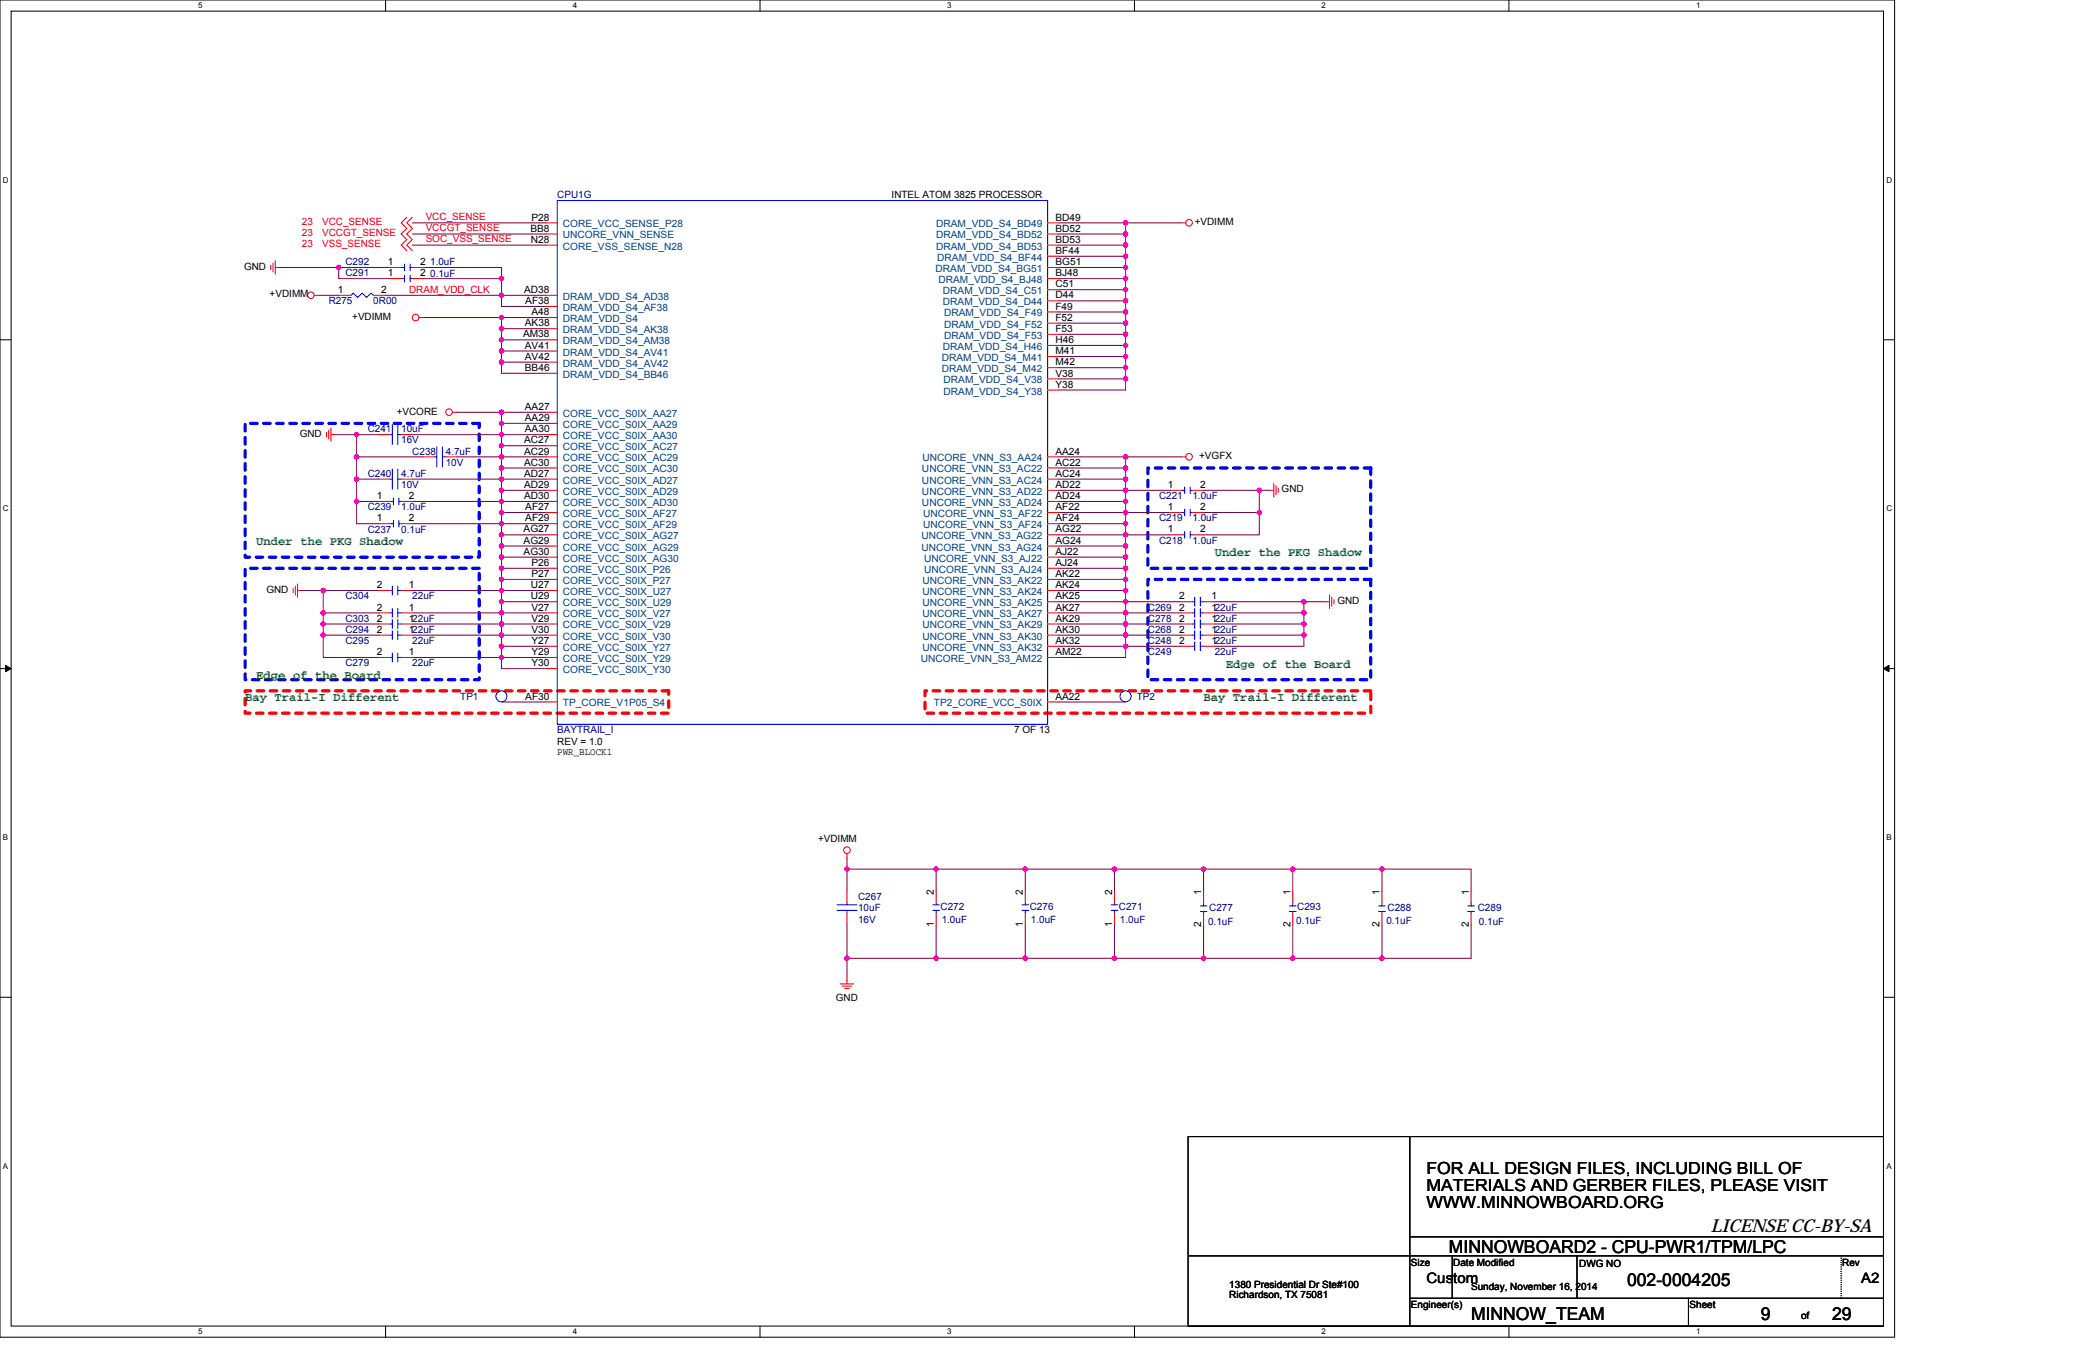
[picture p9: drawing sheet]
<svg xmlns="http://www.w3.org/2000/svg" width="432mm" height="279mm" viewBox="0 0 432 279" stroke-linecap="round" stroke-linejoin="round" font-family="sans-serif">
<path d="M0 0h392.9v277.4h-392.9zM2.3 2.3h388.3v272.8h-388.3z" fill="none" stroke="#000" stroke-width=".21"/>
<g fill="#fff">
<path d="M41.1 .3h.9v1.8h-.9z"/>
<path d="M41.1 275.3h.9v1.9h-.9z"/>
</g>
<path d="M80 0v2.3M80 275.1v2.3" fill="none" stroke="#000" stroke-width=".21"/>
<g fill="#fff">
<path d="M118.8 .3h.9v1.8h-.9z"/>
<path d="M118.8 275.3h.9v1.9h-.9z"/>
</g>
<path d="M157.6 0v2.3M157.6 275.1v2.3" fill="none" stroke="#000" stroke-width=".21"/>
<g fill="#fff">
<path d="M196.4 .3h1v1.8h-1z"/>
<path d="M196.4 275.3h1v1.9h-1z"/>
</g>
<path d="M235.3 0v2.3M235.3 275.1v2.3" fill="none" stroke="#000" stroke-width=".21"/>
<g fill="#fff">
<path d="M274.1 .3h.9v1.8h-.9z"/>
<path d="M274.1 275.3h.9v1.9h-.9z"/>
</g>
<path d="M312.9 0v2.3M312.9 275.1v2.3" fill="none" stroke="#000" stroke-width=".21"/>
<g fill="#fff">
<path d="M351.8 .3h.9v1.8h-.9z"/>
<path d="M351.8 275.3h.9v1.9h-.9z"/>
<path d="M.6 36.4h1.2v1.8h-1.2z"/>
<path d="M391.2 36.4h1.2v1.8h-1.2z"/>
<path d="M.6 104.6h1.2v1.8h-1.2z"/>
<path d="M391.2 104.6h1.2v1.8h-1.2z"/>
</g>
<path d="M0 70.5h2.3M390.6 70.5h2.3" fill="none" stroke="#000" stroke-width=".21"/>
<g fill="#fff">
<path d="M.6 172.8h1.1v1.8h-1.1z"/>
<path d="M391.2 172.8h1.1v1.8h-1.1z"/>
</g>
<path d="M0 138.7h2.3M390.6 138.7h2.3" fill="none" stroke="#000" stroke-width=".21"/>
<path d="M1.2 138l1.1 .7-1.1 .6zM390.6 138.7l1.2-.7v1.3z" fill="#000" stroke="#000" stroke-width=".21"/>
<g fill="#fff">
<path d="M.6 240.9h1.1v1.9h-1.1z"/>
<path d="M391.2 240.9h1.1v1.9h-1.1z"/>
</g>
<path d="M0 206.9h2.3M390.6 206.9h2.3M246.4 235.8h144.2v39.3h-144.2zM292.4 235.8v39.3M292.4 256.6h98.2M246.6 260.5h144M292.4 269.3h98.2M301.2 260.5v8.8M327.1 260.5v8.8M350.2 269.3v5.8" fill="none" stroke="#000" stroke-width=".21"/>
<path d="M50.8 87.8h48.6v27.8h-48.6zM238.1 97.1h46.2v20.8h-46.2zM50.8 117.9h48.6v23.1h-48.6zM238.1 120.2h46.2v20.8h-46.2z" fill="none" stroke="#00f" stroke-width=".68" stroke-dasharray="1.4 1.4"/>
<path d="M50.8 143.3h87.9v4.6h-87.9zM191.8 143.3h92.5v4.6h-92.5z" fill="none" stroke="#f00" stroke-width=".68" stroke-dasharray="1.4 1.4"/>
<g fill="none" stroke="#800040" stroke-width=".21">
<path d="M57.8 55.5h12.5M70.3 55.5v2.3h10.6M70.3 55.5h10.6M85.5 46.2h27.8M85.5 48.5h27.8M85.5 50.8h27.8M87.8 57.8h16.2v5.8h9.3M87.8 55.5h16.2v2.3M219.6 46.2h13.8M219.6 48.5h13.8M219.6 57.8h13.8M219.6 53.1h13.8"/>
<path d="M219.6 55.5h13.8M219.6 50.8h13.8M233.4 46.2v2.3M233.4 57.8v2.3M233.4 53.1v2.4M233.4 50.8v2.3M233.4 48.5v2.3M233.4 55.5v2.3M233.4 46.2h11.6M66.1 61.3h4.4M79.7 61.3h33.6M87.8 65.9h16.2"/>
<path d="M104 75.1v2.3h9.3M104 68.2v2.3M104 65.9v2.3M104 70.5v2.3M104 72.8v2.3M104 72.8h9.3M104 75.1h9.3M104 68.2h9.3M104 70.5h9.3M104 65.9h9.3M219.6 69.3h13.8M219.6 71.6h13.8"/>
<path d="M219.6 60.1h13.8M219.6 67h13.8M219.6 76.3h13.8M219.6 78.6h13.8M219.6 64.7h13.8M219.6 74h13.8M219.6 62.4h13.8M233.4 69.3v2.3M233.4 67v2.3M233.4 78.6v2.3h-13.8M233.4 64.7v2.3M233.4 74v2.3"/>
<path d="M233.4 62.4v2.3M233.4 71.6v2.4M233.4 60.1v2.3M233.4 76.3v2.3M69.3 90.1h4.7M74 90.1h4.6M74 99.4h4.6M74 90.1v4.7M74 94.8h13.8M74 99.4v4.6M74 94.8v4.6M85.5 90.1h18.5"/>
<path d="M85.5 99.4h18.5M94.8 94.8h9.2M94.8 85.5h9.2M104 85.5v2.3M104 99.4v2.3M104 94.8v2.3M104 97.1v2.3M104 87.8v2.3M104 92.5v2.3M104 90.1v2.4M104 85.5h9.3M104 87.8h9.3"/>
<path d="M104 99.4h9.3M104 94.8h9.3M104 97.1h9.3M104 90.1h9.3M104 92.5h9.3M219.6 94.8h13.8M219.6 97.1h13.8M219.6 99.4h13.8M233.4 94.8v2.3M233.4 97.1v2.3M233.4 99.4v2.3M233.4 94.8h11.6"/>
<path d="M74 104h4.6M74 104v4.6h4.6M85.5 104h18.5M85.5 108.6h18.5M104 106.3v2.3M104 110.9v2.4M104 101.7v2.3M104 117.9v2.3M104 115.6v2.3M104 108.6v2.3M104 113.3v2.3M104 104v2.3"/>
<path d="M104 106.3h9.3M104 108.6h9.3M104 110.9h9.3M104 113.3h9.3M104 101.7h9.3M104 104h9.3M104 117.9h9.3M104 115.6h9.3M219.6 113.3h13.8M219.6 108.6h13.8M219.6 117.9h13.8M219.6 115.6h13.8"/>
<path d="M219.6 104h13.8M219.6 106.3h13.8M219.6 101.7h13.8M233.4 108.6v4.7M233.4 117.9v2.3M233.4 115.6v2.3M233.4 104v2.3M233.4 101.7v2.3M233.4 106.3v2.3M233.4 113.3v2.3M233.4 101.7h9.3M233.4 106.3h9.3"/>
<path d="M242.7 110.9h-23.1M249.6 106.3h11.6M249.6 101.7h11.6M261.2 101.7h2.3M261.2 101.7v4.6M261.2 106.3v4.6h-11.6M62.4 122.5h4.6M67 122.5h11.6M67 127.1h11.6M67 131.7h11.6M67 129.4h11.6M67 131.7v4.7h11.6"/>
<path d="M67 129.4v2.3M67 122.5v4.6M67 127.1v2.3M85.5 129.4h18.5M85.5 136.4h18.5M85.5 122.5h18.5M85.5 127.1h18.5M85.5 131.7h18.5M104 127.1v2.3M104 136.4v2.3h9.3M104 124.8v2.3M104 122.5v2.3"/>
<path d="M104 131.7v2.3M104 120.2v2.3M104 129.4v2.3M104 134v2.4M104 136.4h9.3M104 127.1h9.3M104 129.4h9.3M104 134h9.3M104 124.8h9.3M104 122.5h9.3M104 120.2h9.3M104 131.7h9.3"/>
<path d="M219.6 120.2h13.8M219.6 127.1h13.8M219.6 129.4h13.8M219.6 124.8h13.8M219.6 134h13.8M219.6 122.5h13.8M219.6 131.7h13.8M233.4 127.1v2.3M233.4 124.8v2.3M233.4 134v2.4h-13.8M233.4 122.5v2.3M233.4 120.2v2.3"/>
<path d="M233.4 129.4v2.3M233.4 131.7v2.3M233.4 124.8h11.6M233.4 129.4h11.6M233.4 134h11.6M233.4 127.1h11.6M233.4 131.7h11.6M251.9 127.1h18.5M251.9 124.8h18.5M251.9 129.4h18.5M270.4 129.4v2.3h-18.5M270.4 127.1v2.3"/>
<path d="M270.4 131.7v2.3h-18.5M270.4 124.8v2.3M270.4 124.8h4.7M104 145.6h9.3M219.6 145.6h13.8M175.7 178v2.3M175.7 180.3v4.6M175.7 198.8v4.6M175.7 191.8v7M175.7 180.3h18.5M175.7 198.8h18.5M194.2 180.3v4.6"/>
<path d="M194.2 191.8v7M194.2 198.8h18.4M194.2 180.3h18.4M212.6 180.3v4.6M212.6 191.8v7M212.6 180.3h18.5M231.1 180.3v4.6M231.1 180.3h18.5M231.1 191.8v7h-18.5M231.1 198.8h18.5M249.6 180.3v4.6M249.6 191.8v7"/>
<path d="M249.6 180.3h18.5M249.6 198.8h18.5M268.1 180.3v4.6M268.1 191.8v7M268.1 198.8h18.5M268.1 180.3h18.5M286.6 180.3v4.6M286.6 180.3h18.5v4.6M286.6 191.8v7M305.1 191.8v7h-18.5"/>
</g>
<g fill="#f0f" stroke="#f0f" stroke-width=".21">
<circle cx="104" cy="68.2" r=".46"/>
<circle cx="104" cy="72.8" r=".45"/>
<circle cx="104" cy="70.5" r=".45"/>
<circle cx="104" cy="61.2" r=".45"/>
<circle cx="233.4" cy="71.6" r=".46"/>
<circle cx="233.4" cy="69.3" r=".46"/>
<circle cx="233.4" cy="53.1" r=".45"/>
<circle cx="233.4" cy="46.2" r=".46"/>
<circle cx="233.4" cy="48.5" r=".46"/>
<circle cx="233.4" cy="57.8" r=".46"/>
<circle cx="233.4" cy="60.1" r=".46"/>
<circle cx="233.4" cy="55.5" r=".45"/>
<circle cx="233.4" cy="67" r=".45"/>
<circle cx="233.4" cy="76.3" r=".45"/>
<circle cx="233.4" cy="78.6" r=".45"/>
<circle cx="233.4" cy="50.8" r=".46"/>
<circle cx="233.4" cy="64.7" r=".45"/>
<circle cx="233.4" cy="73.9" r=".46"/>
<circle cx="233.4" cy="62.4" r=".46"/>
<circle cx="104" cy="101.7" r=".45"/>
<circle cx="104" cy="124.8" r=".45"/>
<circle cx="104" cy="120.2" r=".46"/>
<circle cx="104" cy="87.8" r=".45"/>
<circle cx="104" cy="117.9" r=".46"/>
<circle cx="104" cy="115.6" r=".46"/>
<circle cx="104" cy="92.4" r=".46"/>
<circle cx="104" cy="106.3" r=".46"/>
<circle cx="104" cy="110.9" r=".45"/>
<circle cx="104" cy="113.2" r=".45"/>
<circle cx="104" cy="134" r=".45"/>
<circle cx="104" cy="97.1" r=".46"/>
<circle cx="233.4" cy="106.3" r=".46"/>
<circle cx="233.4" cy="104" r=".46"/>
<circle cx="233.4" cy="124.8" r=".45"/>
<circle cx="233.4" cy="122.5" r=".45"/>
<circle cx="233.4" cy="94.7" r=".46"/>
<circle cx="233.4" cy="97.1" r=".46"/>
<circle cx="233.4" cy="110.9" r=".45"/>
<circle cx="233.4" cy="113.2" r=".45"/>
<circle cx="233.4" cy="108.6" r=".46"/>
<circle cx="233.4" cy="117.9" r=".46"/>
<circle cx="233.4" cy="120.2" r=".46"/>
<circle cx="233.4" cy="127.1" r=".46"/>
<circle cx="233.4" cy="129.4" r=".46"/>
<circle cx="233.4" cy="115.6" r=".46"/>
<circle cx="233.4" cy="99.4" r=".45"/>
<circle cx="233.4" cy="101.7" r=".45"/>
<circle cx="233.4" cy="134" r=".45"/>
<circle cx="233.4" cy="131.7" r=".46"/>
<circle cx="104" cy="75.1" r=".46"/>
<circle cx="104" cy="90.1" r=".45"/>
<circle cx="104" cy="94.7" r=".46"/>
<circle cx="104" cy="99.4" r=".45"/>
<circle cx="104" cy="104" r=".46"/>
<circle cx="104" cy="108.6" r=".46"/>
<circle cx="73.9" cy="90.1" r=".45"/>
<circle cx="73.9" cy="94.7" r=".46"/>
<circle cx="73.9" cy="104" r=".46"/>
<circle cx="73.9" cy="99.4" r=".45"/>
<circle cx="104" cy="122.5" r=".45"/>
<circle cx="104" cy="127.1" r=".46"/>
<circle cx="104" cy="131.7" r=".46"/>
<circle cx="67" cy="122.5" r=".45"/>
<circle cx="67" cy="127.1" r=".45"/>
<circle cx="67" cy="131.7" r=".45"/>
<circle cx="261.2" cy="106.3" r=".45"/>
<circle cx="261.2" cy="101.7" r=".45"/>
<circle cx="270.4" cy="124.8" r=".45"/>
<circle cx="104" cy="57.8" r=".46"/>
<circle cx="104" cy="65.9" r=".46"/>
<circle cx="231.1" cy="180.3" r=".45"/>
<circle cx="249.6" cy="180.3" r=".45"/>
<circle cx="212.6" cy="198.8" r=".46"/>
<circle cx="194.1" cy="198.8" r=".45"/>
<circle cx="212.6" cy="180.3" r=".45"/>
<circle cx="194.1" cy="180.3" r=".45"/>
<circle cx="286.6" cy="180.3" r=".45"/>
<circle cx="286.6" cy="198.8" r=".45"/>
<circle cx="249.6" cy="198.8" r=".45"/>
<circle cx="231.1" cy="198.8" r=".46"/>
<circle cx="104" cy="85.5" r=".46"/>
<circle cx="175.7" cy="180.3" r=".45"/>
<circle cx="268.1" cy="198.8" r=".46"/>
<circle cx="268.1" cy="180.3" r=".45"/>
<circle cx="104" cy="129.4" r=".46"/>
<circle cx="67" cy="129.4" r=".45"/>
<circle cx="104" cy="136.4" r=".45"/>
<circle cx="270.4" cy="127.1" r=".46"/>
<circle cx="270.4" cy="131.7" r=".46"/>
<circle cx="270.4" cy="129.4" r=".46"/>
<circle cx="175.6" cy="198.8" r=".46"/>
<circle cx="70.3" cy="55.5" r=".45"/>
</g>
<g fill="none" stroke="#f00" stroke-width=".21">
<path d="M56.2 55v.9M56.6 54.5v1.9M57.1 55.5h.7M57.1 54.1v2.8M80.9 57.8h2.3M80.9 55.5h2.3M84.4 45.1l-1.2 1.1 1.2 1.2-1.2 1.1 1.2 1.2-1.2 1.1 1.2 1.2M85.5 57.8h2.3M85.5 55.5h2.3M85.5 45.1l-1.1 1.1 1.1 1.2-1.1 1.1 1.1 1.2-1.1 1.1 1.1 1.2M113.3 50.8h2.3M113.3 46.2h2.3"/>
<path d="M113.3 48.5h2.3M217.3 46.2h2.3M217.3 48.5h2.3M217.3 50.8h2.3M217.3 53.1h2.3M217.3 55.5h2.3M217.3 57.8h2.3M245 46.2h.9M65.2 61.3h.9M70.5 61.3h2.3M77.4 61.3h2.3M86.9 65.9h.9"/>
<path d="M113.3 65.9h2.3M113.3 61.3h2.3M113.3 63.6h2.3M113.3 68.2h2.3M113.3 70.5h2.3M113.3 72.8h2.3M113.3 75.1h2.3M113.3 77.4h2.3M217.3 60.1h2.3M217.3 62.4h2.3M217.3 64.7h2.3M217.3 67h2.3"/>
<path d="M217.3 69.3h2.3M217.3 71.6h2.3M217.3 74h2.3M217.3 76.3h2.3M217.3 78.6h2.3M67.7 89.7v.9M68.2 89.2v1.9M68.6 90.1h.7M68.6 88.8v2.7M78.6 99.4h2.3M78.6 90.1h2.3M83.2 99.4h2.3"/>
<path d="M83.2 90.1h2.3M87.8 94.8h2.3M92.5 94.8h2.3M93.8 85.5h1M113.3 85.5h2.3M113.3 87.8h2.3M113.3 90.1h2.3M113.3 92.5h2.3M113.3 94.8h2.3M113.3 97.1h2.3M113.3 99.4h2.3M217.3 94.8h2.3"/>
<path d="M217.3 97.1h2.3M217.3 80.9h2.3M217.3 99.4h2.3M245 94.8h.9M78.6 108.6h2.3M78.6 104h2.3M83.2 108.6h2.3M83.2 104h2.3M113.3 101.7h2.3M113.3 104h2.3M113.3 106.3h2.3M113.3 108.6h2.3"/>
<path d="M113.3 110.9h2.3M113.3 113.3h2.3M113.3 115.6h2.3M113.3 117.9h2.3M217.3 101.7h2.3M217.3 104h2.3M217.3 106.3h2.3M217.3 108.6h2.3M217.3 110.9h2.3M217.3 113.3h2.3M217.3 115.6h2.3M217.3 117.9h2.3"/>
<path d="M242.7 106.3h2.3M242.7 110.9h2.3M242.7 101.7h2.3M247.3 106.3h2.3M247.3 110.9h2.3M247.3 101.7h2.3M263.5 101.7h.7M264.2 100.3v2.8M264.6 100.8v1.8M265.1 101.2v1M60.8 122v1M61.3 121.6v1.8"/>
<path d="M61.7 122.5h.7M61.7 121.1v2.8M78.6 136.4h2.3M78.6 131.7h2.3M78.6 127.1h2.3M78.6 129.4h2.3M78.6 122.5h2.3M83.2 136.4h2.3M83.2 131.7h2.3M83.2 127.1h2.3M83.2 129.4h2.3M83.2 122.5h2.3"/>
<path d="M113.3 120.2h2.3M113.3 122.5h2.3M113.3 124.8h2.3M113.3 127.1h2.3M113.3 129.4h2.3M113.3 131.7h2.3M113.3 134h2.3M113.3 136.4h2.3M113.3 138.7h2.3M217.3 120.2h2.3M217.3 122.5h2.3M217.3 124.8h2.3"/>
<path d="M217.3 127.1h2.3M217.3 129.4h2.3M217.3 131.7h2.3M217.3 134h2.3M217.3 136.4h2.3M245 124.8h2.3M245 131.7h2.3M245 129.4h2.3M245 127.1h2.3M245 134h2.3M249.6 124.8h2.3M249.6 131.7h2.3"/>
<path d="M249.6 129.4h2.3M249.6 127.1h2.3M249.6 134h2.3M275.1 124.8h.6M275.7 123.4v2.8M276.2 123.9v1.8M276.7 124.4v.9M104 145.6h.1M113.3 145.6h2.3M217.3 145.6h2.3M233.4 145.6h.1M175.7 177.1v.9"/>
<path d="M175.7 184.9v2.3M175.7 189.5v2.3M194.2 189.5v2.3M194.2 184.9v2.3M212.6 189.5v2.3M212.6 184.9v2.3M231.1 189.5v2.3M231.1 184.9v2.3M249.6 184.9v2.3M249.6 189.5v2.3M268.1 184.9v2.3M268.1 189.5v2.3"/>
<path d="M286.6 184.9v2.3M286.6 189.5v2.3M305.1 184.9v2.3M305.1 189.5v2.3M174.3 204.1h2.8M174.7 204.6h1.9M175.2 205h.9M175.7 203.4v.7"/>
<circle cx="246.6" cy="46.2" r=".68"/>
<circle cx="64.5" cy="61.2" r=".68"/>
<circle cx="86.2" cy="65.9" r=".69"/>
<circle cx="93.1" cy="85.5" r=".68"/>
<circle cx="246.6" cy="94.7" r=".68"/>
<circle cx="175.6" cy="176.3" r=".69"/>
</g>
<path d="M381.8 260.5v8.8M381.8 269.3h.1" fill="none" stroke="#000" stroke-width=".21" stroke-dasharray="0 .4"/>
<g fill="none" stroke="#00f" stroke-width=".21">
<path d="M83.2 57.8h.7M83.2 55.5h.7M83.9 57.1v1.4M83.9 54.8v1.4M85 57.8h.5M85 57.1v1.4M85 55.5h.5M85 54.8v1.4M115.6 41.6h101.7v108.6h-101.7zM72.8 61.3l.5-.5 .9 .9 .9-.9 .9 .9 1-.9 .4 .5M80.9 99.4h.5M80.9 90.1h.5"/>
<path d="M81.4 97.3v4.2M81.4 88.1v4.1M82.5 99.4h.7M82.5 90.1h.7M82.5 97.3v4.2M82.5 88.1v4.1M90.1 94.8h.5M90.6 92.7v4.1M91.8 92.7v4.1M91.8 94.8h.7M80.9 108.6h.7M80.9 104h.7"/>
<path d="M81.6 107.9v1.4M81.6 103.3v1.4M82.7 108.6h.5M82.7 107.9v1.4M82.7 104h.5M82.7 103.3v1.4M245 106.3h.7M245 110.9h.7M245 101.7h.7M245.7 105.6v1.4M245.7 110.3v1.3M245.7 101v1.4"/>
<path d="M246.8 106.3h.5M246.8 105.6v1.4M246.8 110.9h.5M246.8 110.3v1.3M246.8 101.7h.5M246.8 101v1.4M80.9 136.4h.5M80.9 131.7h.5M80.9 127.1h.5M80.9 129.4h.5M80.9 122.5h.5M81.4 135.4v1.9"/>
<path d="M81.4 130.8v1.9M81.4 126.2v1.8M81.4 128.5v1.9M81.4 121.6v1.8M82.5 136.4h.7M82.5 131.7h.7M82.5 127.1h.7M82.5 129.4h.7M82.5 122.5h.7M82.5 135.4v1.9M82.5 130.8v1.9M82.5 126.2v1.8"/>
<path d="M82.5 128.5v1.9M82.5 121.6v1.8M247.3 124.8h.5M247.3 131.7h.5M247.3 129.4h.5M247.3 127.1h.5M247.3 134h.5M247.8 123.9v1.8M247.8 130.8v1.9M247.8 128.5v1.9M247.8 126.2v1.8M247.8 133.1v1.9"/>
<path d="M248.9 124.8h.7M248.9 131.7h.7M248.9 129.4h.7M248.9 127.1h.7M248.9 134h.7M248.9 123.9v1.8M248.9 130.8v1.9M248.9 128.5v1.9M248.9 126.2v1.8M248.9 133.1v1.9M173.6 188.8h4.1M173.6 187.7h4.1"/>
<path d="M175.7 187.2v.5M175.7 188.8v.7M193.5 187.7h1.3M193.5 188.8h1.3M194.2 188.8v.7M194.2 187.2v.5M211.9 187.7h1.4M211.9 188.8h1.4M212.6 188.8v.7M212.6 187.2v.5M230.4 187.7h1.4M230.4 188.8h1.4"/>
<path d="M231.1 188.8v.7M231.1 187.2v.5M248.9 189.1h1.4M248.9 187.9h1.4M249.6 187.2v.7M249.6 189.1v.4M267.4 189.1h1.4M267.4 187.9h1.4M268.1 187.2v.7M268.1 189.1v.4M285.9 189.1h1.4M285.9 187.9h1.4"/>
<path d="M286.6 187.2v.7M286.6 189.1v.4M304.4 189.1h1.4M304.4 187.9h1.4M305.1 187.2v.7M305.1 189.1v.4"/>
<circle cx="104" cy="144.4" r="1.14"/>
<circle cx="233.4" cy="144.4" r="1.15"/>
</g>
<g font-size="3.7">
<text x="354.8" y="255.6">LICENSE CC-BY-SA</text>
<text x="300.5" y="259.9">MINNOWBOARD2 - CPU-PWR1/TPM/LPC</text>
<text x="337.5" y="266.8">002-0004205</text>
<text x="305.1" y="273.7">MINNOW_TEAM</text>
<text x="365.2" y="273.7">9</text>
<text x="380" y="273.7">29</text>
</g>
<g font-size="3.5">
<text x="295.8" y="243.5">FOR ALL DESIGN FILES, INCLUDING BILL OF</text>
<text x="295.8" y="247">MATERIALS AND GERBER FILES, PLEASE VISIT</text>
<text x="295.8" y="250.6">WWW.MINNOWBOARD.ORG</text>
</g>
<g font-size="3">
<text x="295.8" y="266.2">Custom</text>
<text x="386" y="266.2">A2</text>
</g>
<g font-size="2.5" fill="#008000">
<text x="53.1" y="113.1">Under the PKG Shadow</text>
<text x="251.9" y="115.4">Under the PKG Shadow</text>
<text x="53.1" y="140.8">Edge of the Board</text>
<text x="254.3" y="138.5">Edge of the Board</text>
<text x="50.8" y="145.4">Bay Trail-I Different</text>
<text x="249.6" y="145.4">Bay Trail-I Different</text>
</g>
<g font-size="2.1" fill="#000080">
<text x="115.6" y="41.1">CPU1G</text>
<text x="71.6" y="57.3">C291</text>
<text x="71.6" y="55">C292</text>
<text x="89.2" y="55">1.0uF</text>
<text x="89.2" y="57.6">0.1uF</text>
<text x="68.2" y="63.1">R275</text>
<text x="77.4" y="63.1">0R00</text>
<text x="76.3" y="89.7">C241</text>
<text x="83.2" y="89.7">10uF</text>
<text x="83.2" y="92">16V</text>
<text x="85.5" y="94.3">C238</text>
<text x="92.5" y="94.3">4.7uF</text>
<text x="76.3" y="98.9">C240</text>
<text x="83.2" y="98.9">4.7uF</text>
<text x="83.2" y="101.2">10V</text>
<text x="92.5" y="96.6">10V</text>
<text x="76.3" y="105.9">C239</text>
<text x="83.2" y="105.9">1.0uF</text>
<text x="240.4" y="103.5">C221</text>
<text x="247.3" y="103.5">1.0uF</text>
<text x="76.3" y="110.5">C237</text>
<text x="83.2" y="110.5">0.1uF</text>
<text x="240.4" y="108.2">C219</text>
<text x="240.4" y="112.8">C218</text>
<text x="247.3" y="108.2">1.0uF</text>
<text x="247.3" y="112.8">1.0uF</text>
<text x="71.6" y="124.3">C304</text>
<text x="85.5" y="124.3">22uF</text>
<text x="71.6" y="129">C303</text>
<text x="71.6" y="131.3">C294</text>
<text x="238.1" y="126.7">C269</text>
<text x="238.1" y="131.3">C268</text>
<text x="238.1" y="129">C278</text>
<text x="71.6" y="133.6">C295</text>
<text x="85.5" y="133.6">22uF</text>
<text x="238.1" y="133.6">C248</text>
<text x="238.1" y="135.9">C249</text>
<text x="251.9" y="135.9">22uF</text>
<text x="71.6" y="138.2">C279</text>
<text x="85.5" y="138.2">22uF</text>
<text x="95.5" y="145.1">TP1</text>
<text x="235.8" y="145.1">TP2</text>
<text x="115.6" y="152.1">BAYTRAIL_I</text>
<text x="178" y="186.8">C267</text>
<text x="178" y="189.1">10uF</text>
<text x="178" y="191.4">16V</text>
<text x="195.1" y="188.8">C272</text>
<text x="195.3" y="191.4">1.0uF</text>
<text x="213.6" y="188.8">C276</text>
<text x="213.8" y="191.4">1.0uF</text>
<text x="232.1" y="188.8">C271</text>
<text x="232.3" y="191.4">1.0uF</text>
<text x="250.5" y="191.8">0.1uF</text>
<text x="250.8" y="189.1">C277</text>
<text x="268.8" y="191.6">0.1uF</text>
<text x="269" y="188.8">C293</text>
<text x="287.5" y="191.6">0.1uF</text>
<text x="287.8" y="189.1">C288</text>
<text x="306.5" y="189.1">C289</text>
<text x="306.7" y="191.8">0.1uF</text>
</g>
<g font-size="2.1">
<text x="184.9" y="41.1">INTEL ATOM 3825 PROCESSOR</text>
<text x="110.2" y="45.7">P28</text>
<text x="218.9" y="45.7">BD49</text>
<text x="247.8" y="46.7">+VDIMM</text>
<text x="110" y="48">BB8</text>
<text x="110.1" y="50.4">N28</text>
<text x="218.9" y="52.7">BF44</text>
<text x="218.9" y="48">BD52</text>
<text x="218.9" y="50.4">BD53</text>
<text x="50.6" y="55.9">GND</text>
<text x="80.4" y="57.3">1</text>
<text x="80.4" y="55">1</text>
<text x="87.1" y="57.3">2</text>
<text x="87.1" y="55">2</text>
<text x="218.9" y="55">BG51</text>
<text x="218.9" y="57.3">BJ48</text>
<text x="218.9" y="59.6">C51</text>
<text x="55.9" y="61.7">+VDIMM</text>
<text x="70" y="60.8">1</text>
<text x="79" y="60.8">2</text>
<text x="108.7" y="60.8">AD38</text>
<text x="108.9" y="63.1">AF38</text>
<text x="110.2" y="65.4">A48</text>
<text x="218.9" y="64.2">F49</text>
<text x="218.9" y="61.9">D44</text>
<text x="73" y="66.3">+VDIMM</text>
<text x="108.5" y="70">AM38</text>
<text x="108.8" y="67.7">AK38</text>
<text x="218.9" y="66.5">F52</text>
<text x="218.9" y="68.9">F53</text>
<text x="218.9" y="71.2">H46</text>
<text x="108.8" y="72.3">AV41</text>
<text x="108.8" y="74.6">AV42</text>
<text x="108.8" y="76.9">BB46</text>
<text x="218.9" y="73.5">M41</text>
<text x="218.9" y="75.8">M42</text>
<text x="218.9" y="78.1">V38</text>
<text x="218.9" y="80.4">Y38</text>
<text x="82.3" y="86">+VCORE</text>
<text x="108.8" y="85">AA27</text>
<text x="108.8" y="87.3">AA29</text>
<text x="108.8" y="89.7">AA30</text>
<text x="62.2" y="90.6">GND</text>
<text x="108.7" y="92">AC27</text>
<text x="108.7" y="94.3">AC29</text>
<text x="218.9" y="94.3">AA24</text>
<text x="248.7" y="95.2">+VGFX</text>
<text x="108.7" y="96.6">AC30</text>
<text x="108.7" y="98.9">AD27</text>
<text x="108.7" y="101.2">AD29</text>
<text x="218.9" y="96.6">AC22</text>
<text x="218.9" y="101.2">AD22</text>
<text x="218.9" y="98.9">AC24</text>
<text x="242.2" y="101.2">1</text>
<text x="248.9" y="101.2">2</text>
<text x="78.1" y="103.5">1</text>
<text x="84.8" y="103.5">2</text>
<text x="108.7" y="103.5">AD30</text>
<text x="108.9" y="105.8">AF27</text>
<text x="218.9" y="105.8">AF22</text>
<text x="218.9" y="103.5">AD24</text>
<text x="242.2" y="105.8">1</text>
<text x="248.9" y="105.8">2</text>
<text x="265.8" y="102.2">GND</text>
<text x="78.1" y="108.1">1</text>
<text x="84.8" y="108.1">2</text>
<text x="108.6" y="110.4">AG27</text>
<text x="108.6" y="112.8">AG29</text>
<text x="108.9" y="108.1">AF29</text>
<text x="218.9" y="110.4">AG22</text>
<text x="218.9" y="112.8">AG24</text>
<text x="218.9" y="108.1">AF24</text>
<text x="242.2" y="110.4">1</text>
<text x="248.9" y="110.4">2</text>
<text x="108.6" y="115.1">AG30</text>
<text x="110.2" y="117.4">P26</text>
<text x="110.2" y="119.7">P27</text>
<text x="218.9" y="115.1">AJ22</text>
<text x="218.9" y="117.4">AJ24</text>
<text x="218.9" y="119.7">AK22</text>
<text x="55.2" y="123">GND</text>
<text x="78.1" y="122">2</text>
<text x="84.8" y="122">1</text>
<text x="110.1" y="122">U27</text>
<text x="110.1" y="124.3">U29</text>
<text x="218.9" y="122">AK24</text>
<text x="218.9" y="124.3">AK25</text>
<text x="244.5" y="124.3">2</text>
<text x="251.2" y="124.3">1</text>
<text x="277.4" y="125.3">GND</text>
<text x="78.1" y="131.3">2</text>
<text x="78.1" y="126.6">2</text>
<text x="78.1" y="128.9">2</text>
<text x="84.8" y="131.3">122uF</text>
<text x="84.8" y="126.6">1</text>
<text x="84.8" y="128.9">122uF</text>
<text x="110.2" y="126.6">V27</text>
<text x="110.2" y="128.9">V29</text>
<text x="110.2" y="131.3">V30</text>
<text x="218.9" y="126.6">AK27</text>
<text x="218.9" y="128.9">AK29</text>
<text x="218.9" y="131.3">AK30</text>
<text x="244.5" y="131.3">2</text>
<text x="244.5" y="128.9">2</text>
<text x="244.5" y="126.6">2</text>
<text x="251.2" y="131.3">122uF</text>
<text x="251.2" y="128.9">122uF</text>
<text x="251.2" y="126.6">122uF</text>
<text x="78.1" y="135.9">2</text>
<text x="84.8" y="135.9">1</text>
<text x="110.2" y="133.6">Y27</text>
<text x="110.2" y="135.9">Y29</text>
<text x="218.9" y="135.9">AM22</text>
<text x="218.9" y="133.6">AK32</text>
<text x="244.5" y="133.6">2</text>
<text x="251.2" y="133.6">122uF</text>
<text x="110.2" y="138.2">Y30</text>
<text x="108.9" y="145.1">AF30</text>
<text x="218.9" y="145.1">AA22</text>
<text x="115.6" y="154.6">REV = 1.0</text>
<text x="210.3" y="152.1">7 OF 13</text>
<text x="115.6" y="156.5">PWR_BLOCK1</text>
<text x="169.7" y="174.7">+VDIMM</text>
<text x="193.7" y="185.6" transform="rotate(-90 193.7 185.6)">2</text>
<text x="212.2" y="185.6" transform="rotate(-90 212.2 185.6)">2</text>
<text x="230.7" y="185.6" transform="rotate(-90 230.7 185.6)">2</text>
<text x="249.1" y="185.6" transform="rotate(-90 249.1 185.6)">1</text>
<text x="267.6" y="185.6" transform="rotate(-90 267.6 185.6)">1</text>
<text x="286.1" y="185.6" transform="rotate(-90 286.1 185.6)">1</text>
<text x="304.6" y="185.6" transform="rotate(-90 304.6 185.6)">1</text>
<text x="193.7" y="192.3" transform="rotate(-90 193.7 192.3)">1</text>
<text x="212.2" y="192.3" transform="rotate(-90 212.2 192.3)">1</text>
<text x="230.7" y="192.3" transform="rotate(-90 230.7 192.3)">1</text>
<text x="249.1" y="192.3" transform="rotate(-90 249.1 192.3)">2</text>
<text x="267.6" y="192.3" transform="rotate(-90 267.6 192.3)">2</text>
<text x="286.1" y="192.3" transform="rotate(-90 286.1 192.3)">2</text>
<text x="304.6" y="192.3" transform="rotate(-90 304.6 192.3)">2</text>
<text x="173.4" y="207.6">GND</text>
<text x="292.6" y="262.6">Size</text>
<text x="301.4" y="262.6">Date Modified</text>
<text x="327.5" y="262.8">DWG NO</text>
<text x="382.1" y="262.6">Rev</text>
<text x="255" y="267.2">1380 Presidential Dr Ste#100</text>
<text x="255" y="269.3">Richardson, TX 75081</text>
<text x="305.1" y="267.7">Sunday, November 16, 2014</text>
<text x="292.6" y="271.4">Engineer(s)</text>
<text x="350.4" y="271.4">Sheet</text>
<text x="373.5" y="273.7">of</text>
</g>
<g font-size="2.1" fill="#f00">
<text x="62.6" y="46.7">23</text>
<text x="66.8" y="46.7">VCC_SENSE</text>
<text x="88.3" y="45.7">VCC_SENSE</text>
<text x="88.3" y="48">VCCGT_SENSE</text>
<text x="62.6" y="49">23</text>
<text x="62.6" y="51.3">23</text>
<text x="66.8" y="49">VCCGT_SENSE</text>
<text x="66.8" y="51.3">VSS_SENSE</text>
<text x="88.3" y="50.3">SOC_VSS_SENSE</text>
<text x="84.8" y="60.7">DRAM_VDD_CLK</text>
</g>
<g font-size="2.1" fill="#004080">
<text x="116.7" y="47.2">CORE_VCC_SENSE_P28</text>
<text x="194.2" y="47.2">DRAM_VDD_S4_BD49</text>
<text x="116.7" y="51.8">CORE_VSS_SENSE_N28</text>
<text x="116.7" y="49.5">UNCORE_VNN_SENSE</text>
<text x="194.2" y="49.5">DRAM_VDD_S4_BD52</text>
<text x="194.2" y="51.8">DRAM_VDD_S4_BD53</text>
<text x="194" y="56.4">DRAM_VDD_S4_BG51</text>
<text x="194.4" y="54.1">DRAM_VDD_S4_BF44</text>
<text x="194.6" y="58.7">DRAM_VDD_S4_BJ48</text>
<text x="116.7" y="62.2">DRAM_VDD_S4_AD38</text>
<text x="116.7" y="64.5">DRAM_VDD_S4_AF38</text>
<text x="195.6" y="61">DRAM_VDD_S4_C51</text>
<text x="195.6" y="63.3">DRAM_VDD_S4_D44</text>
<text x="195.8" y="65.6">DRAM_VDD_S4_F49</text>
<text x="116.7" y="66.8">DRAM_VDD_S4</text>
<text x="116.7" y="69.1">DRAM_VDD_S4_AK38</text>
<text x="116.7" y="71.4">DRAM_VDD_S4_AM38</text>
<text x="195.8" y="68">DRAM_VDD_S4_F52</text>
<text x="195.8" y="70.3">DRAM_VDD_S4_F53</text>
<text x="116.7" y="73.7">DRAM_VDD_S4_AV41</text>
<text x="116.7" y="76.1">DRAM_VDD_S4_AV42</text>
<text x="195.3" y="74.9">DRAM_VDD_S4_M41</text>
<text x="195.3" y="77.2">DRAM_VDD_S4_M42</text>
<text x="195.6" y="72.6">DRAM_VDD_S4_H46</text>
<text x="116.7" y="78.4">DRAM_VDD_S4_BB46</text>
<text x="195.7" y="79.5">DRAM_VDD_S4_V38</text>
<text x="195.7" y="81.8">DRAM_VDD_S4_Y38</text>
<text x="116.7" y="86.4">CORE_VCC_S0IX_AA27</text>
<text x="116.7" y="88.8">CORE_VCC_S0IX_AA29</text>
<text x="116.7" y="91.1">CORE_VCC_S0IX_AA30</text>
<text x="116.7" y="93.4">CORE_VCC_S0IX_AC27</text>
<text x="116.7" y="95.7">CORE_VCC_S0IX_AC29</text>
<text x="191.3" y="95.7">UNCORE_VNN_S3_AA24</text>
<text x="116.7" y="98">CORE_VCC_S0IX_AC30</text>
<text x="116.7" y="100.3">CORE_VCC_S0IX_AD27</text>
<text x="191.2" y="98">UNCORE_VNN_S3_AC22</text>
<text x="191.2" y="100.3">UNCORE_VNN_S3_AC24</text>
<text x="116.7" y="102.6">CORE_VCC_S0IX_AD29</text>
<text x="116.7" y="104.9">CORE_VCC_S0IX_AD30</text>
<text x="116.7" y="107.3">CORE_VCC_S0IX_AF27</text>
<text x="191.2" y="102.6">UNCORE_VNN_S3_AD22</text>
<text x="191.2" y="104.9">UNCORE_VNN_S3_AD24</text>
<text x="191.5" y="107.3">UNCORE_VNN_S3_AF22</text>
<text x="116.7" y="109.6">CORE_VCC_S0IX_AF29</text>
<text x="116.7" y="111.9">CORE_VCC_S0IX_AG27</text>
<text x="191.1" y="111.9">UNCORE_VNN_S3_AG22</text>
<text x="191.5" y="109.6">UNCORE_VNN_S3_AF24</text>
<text x="116.7" y="114.2">CORE_VCC_S0IX_AG29</text>
<text x="116.7" y="116.5">CORE_VCC_S0IX_AG30</text>
<text x="116.7" y="118.8">CORE_VCC_S0IX_P26</text>
<text x="191.1" y="114.2">UNCORE_VNN_S3_AG24</text>
<text x="191.7" y="116.5">UNCORE_VNN_S3_AJ22</text>
<text x="191.7" y="118.8">UNCORE_VNN_S3_AJ24</text>
<text x="116.7" y="121.1">CORE_VCC_S0IX_P27</text>
<text x="116.7" y="123.4">CORE_VCC_S0IX_U27</text>
<text x="116.7" y="125.8">CORE_VCC_S0IX_U29</text>
<text x="191.3" y="121.1">UNCORE_VNN_S3_AK22</text>
<text x="191.3" y="123.4">UNCORE_VNN_S3_AK24</text>
<text x="191.3" y="125.8">UNCORE_VNN_S3_AK25</text>
<text x="116.7" y="128.1">CORE_VCC_S0IX_V27</text>
<text x="116.7" y="130.4">CORE_VCC_S0IX_V29</text>
<text x="191.3" y="128.1">UNCORE_VNN_S3_AK27</text>
<text x="191.3" y="130.4">UNCORE_VNN_S3_AK29</text>
<text x="116.7" y="132.7">CORE_VCC_S0IX_V30</text>
<text x="116.7" y="135">CORE_VCC_S0IX_Y27</text>
<text x="116.7" y="137.3">CORE_VCC_S0IX_Y29</text>
<text x="191" y="137.3">UNCORE_VNN_S3_AM22</text>
<text x="191.3" y="132.7">UNCORE_VNN_S3_AK30</text>
<text x="191.3" y="135">UNCORE_VNN_S3_AK32</text>
<text x="116.7" y="139.6">CORE_VCC_S0IX_Y30</text>
<text x="116.7" y="146.5">TP_CORE_V1P05_S4</text>
<text x="193.7" y="146.5">TP2_CORE_VCC_S0IX</text>
</g>
<g font-size="1.6">
<text x="41.1" y="1.7">5</text>
<text x="118.8" y="1.7">4</text>
<text x="196.4" y="1.7">3</text>
<text x="274.1" y="1.7">2</text>
<text x="351.8" y="1.7">1</text>
<text x=".6" y="37.9">D</text>
<text x="391.2" y="37.9">D</text>
<text x=".6" y="106">C</text>
<text x="391.2" y="106">C</text>
<text x=".6" y="174.2">B</text>
<text x="391.2" y="174.2">B</text>
<text x=".6" y="242.4">A</text>
<text x="391.2" y="242.4">A</text>
<text x="41.1" y="276.8">5</text>
<text x="118.8" y="276.8">4</text>
<text x="196.4" y="276.8">3</text>
<text x="274.1" y="276.8">2</text>
<text x="351.8" y="276.8">1</text>
</g>
</svg>
